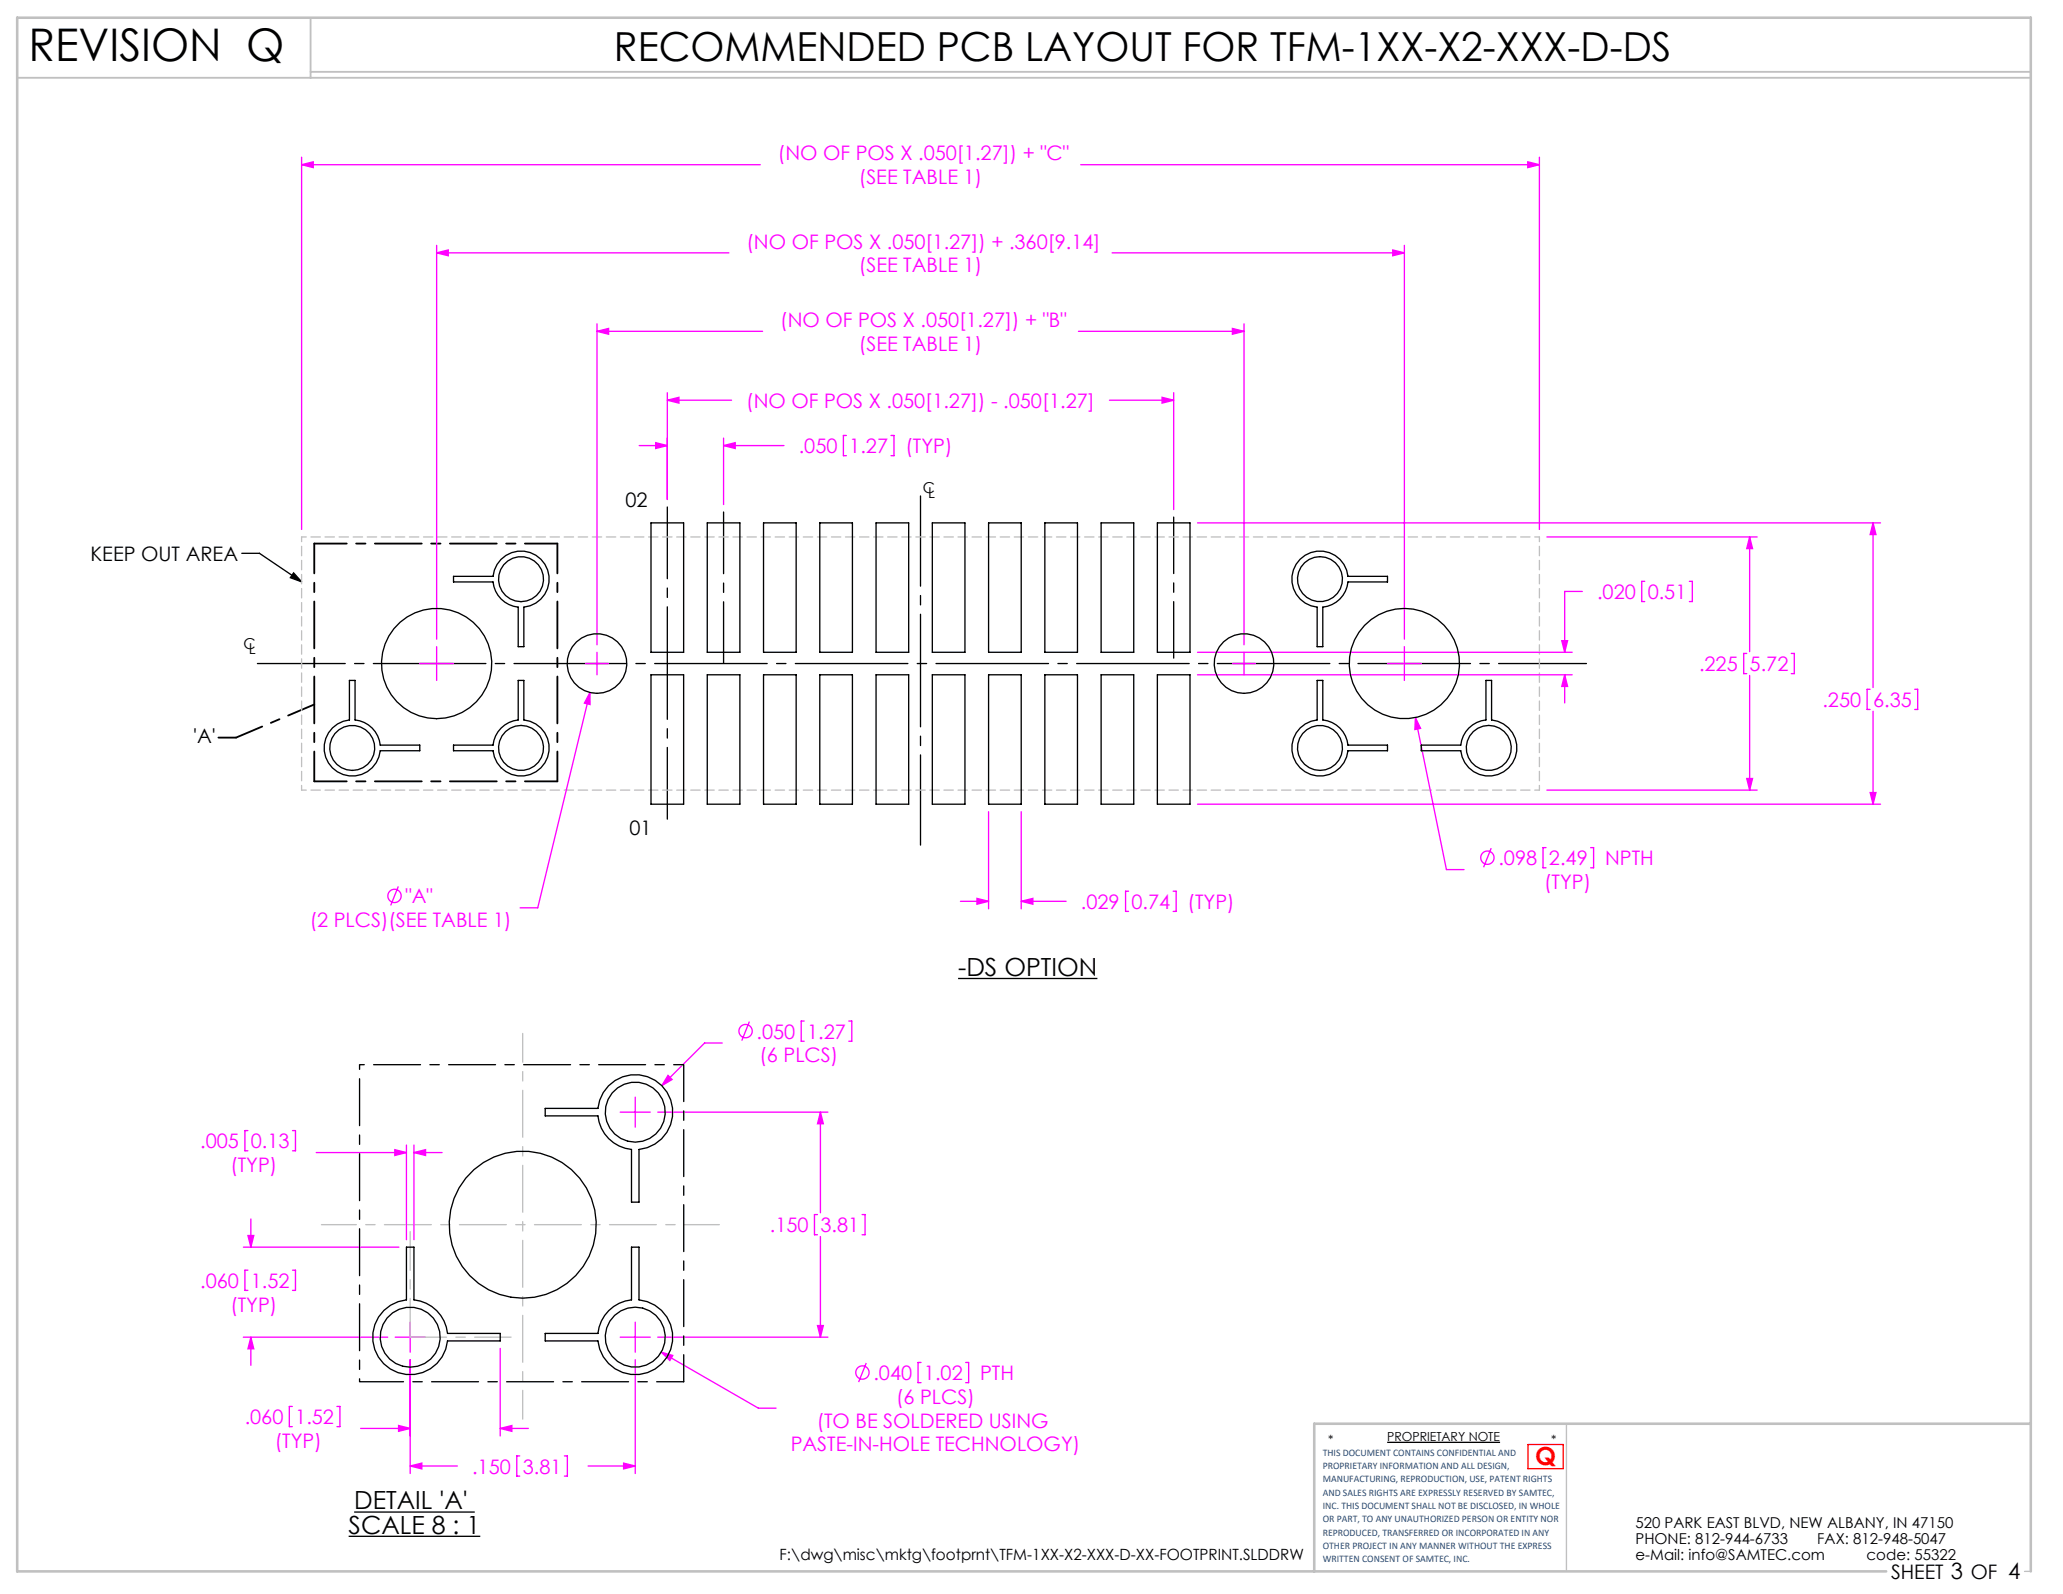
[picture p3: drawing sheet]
<svg xmlns="http://www.w3.org/2000/svg" width="279mm" height="216mm" viewBox="0 0 279 216" stroke-linecap="round" stroke-linejoin="round" font-family="sans-serif">
<path d="M32.7 74.9h2.4l5.7 3.9M39.8 77.6l1 1.2-1.5-.6zM129.8 132.5h18.8M187.9 195.4h15.3M47.2 208.1h17.8M48 204.8h16.3" fill="none" stroke="#000" stroke-width=".18"/>
<path d="M212.2 192.8v20M274.2 212.8h.8" fill="none" stroke="#c0c0c0" stroke-width=".18"/>
<path d="M2.3 10.5h272.7M42.1 2.4v8.1M42.1 9.7h232.9" fill="none" stroke="#c0c0c0" stroke-width=".25"/>
<path d="M275 192.8h-97v20M255.5 212.8h-253.2v-210.4h272.7v210.4" fill="none" stroke="#c0c0c0" stroke-width=".35"/>
<g fill="none" stroke="#f0f" stroke-width=".18">
<path d="M40.8 22.3l1.6-.4v.8zM40.8 21.3v50.4M40.8 22.3h62.2M59.1 34.2l1.6-.3v.7zM59.1 33.2v53.4M59.1 34.2h39.6M146.4 22.3h62.1M150.6 34.2h39.6M188.6 33.9l1.6 .3-1.6 .4zM190.2 33.2v53.4M206.9 21.9l1.6 .4-1.6 .4zM208.5 21.3v50.4"/>
<path d="M80.9 44.9l1.5-.4v.8zM80.9 43.9v43.4M80.9 44.9h22.4M88.8 60l1.6 .4-1.6 .3zM90.4 54.2l1.6-.4v.8zM90.4 53.2v14.5M90.4 54.2h8.7M98 59.3v9M114.6 59h-.4v2.7h.4M120.7 59h.4v2.7h-.4M146.1 44.9h22.4M150.3 54.2h8.7"/>
<path d="M157.4 53.8l1.6 .4-1.6 .4zM159 53.2v15.8M166.9 44.5l1.6 .4-1.6 .4zM168.5 43.9v43.4M86.6 60.4h3.8M98 60.4l1.6-.4v.7zM98 60.4h8.2M162.2 70.8h92.5M209.5 72.7h28.5M222.7 78.7h-.4v2.8h.4M228.8 78.7h.4v2.8h-.4M237 72.7l.4 1.6h-.8z"/>
<path d="M237 72.7v15.6M253.7 70.8l.4 1.6h-.8zM253.7 70.8v22.3M56.8 89.9h4.6M59.1 87.6v4.6M79.3 89.9h3.1M79.9 93.8v1.6l-.8-.2zM79.9 93.8l-7.1 29.2h-2.4M80.9 88.3v3.1M162.2 88.3h50.7M162.2 91.4h50.7M167 89.9h3"/>
<path d="M168.5 88.3v3.1M187.9 89.9h4.6M190.2 87.6v4.6M191.7 97.2l.7 1.5-.8 .1zM191.7 97.2l4.2 20.6h2.4M211.5 86.8h.8l-.4 1.5zM211.9 91.4l.4 1.6h-.8zM211.9 91.4v3.8M214.3 80.1h-2.4v8.2M236.6 88.5h-.4v2.7h.4M237 91.5v15.5M242.6 88.5h.4v2.7h-.4"/>
<path d="M253.3 93.4h-.4v2.7h.4M253.7 96.3v12.6M259.3 93.4h.4v2.7h-.4M133.9 109.9v13.2M138.3 109.9v13.2M162.2 108.9h92.5M202 114.9l-1.1 2.6M209.4 114.8h-.4v2.7h.4M209.5 107h28.5M215.4 114.8h.4v2.7h-.4M236.6 105.4h.8l-.4 1.6zM253.3 107.3h.8l-.4 1.6z"/>
<path d="M53.9 120.1l-1 2.5M101.5 138.4l-1 2.5M108.9 138.3h-.4v2.7h.4M115 138.3h.4v2.7h-.4M130.1 122.1h3.8M132.3 121.7l1.6 .4-1.6 .4zM138.3 122.1l1.6-.4v.8zM138.3 122.1h6.1M152.8 120.7h-.4v2.7h.4M158.9 120.7h.4v2.7h-.4M33.6 153.1h-.4v2.8h.4M39.6 153.1h.4v2.8h-.4"/>
<path d="M42.8 156.1h12.2M53.5 155.7l1.5 .4-1.5 .4zM55 155.1v12.8M56.1 156.1l1.5-.4v.8zM56.1 155.1v12.8M56.1 156.1h3.8M84 150.6h4.1M86 148.6v4.1M89.1 150.6h23M90.5 145.7l.5 .5-1.4 .8zM97.8 141.3h-2.4l-5.8 5.7M111.1 150.6l.4 1.6h-.8z"/>
<path d="M111.1 150.6v13.7M33 168.9h21M33.6 172h-.4v2.8h.4M33.6 167.3h.8l-.4 1.6zM34 165.1v3.8M39.6 172h.4v2.8h-.4M55.6 179.1v4M86 179.1v4M110.7 164.5h-.4v2.7h.4M110.7 179.5h.8l-.4 1.6zM111.1 167.5v13.6M116.8 164.5h.4v2.7h-.4"/>
<path d="M33 181.1h19.5M34 181.1l.4 1.6h-.8zM34 181.1v3.8M39.6 190.5h-.4v2.7h.4M45.6 190.5h.4v2.7h-.4M48.8 193.5h6.8M53.5 181.1h4.1M54 193.1l1.6 .4-1.6 .4zM55.6 198.6l1.5-.4v.8zM55.6 184.2v15.4M55.6 198.6h6.3M67.7 193.5l1.6-.4v.8z"/>
<path d="M67.7 182.6v11.9M67.7 193.5h3.9M70.4 197.2h-.4v2.7h.4M76.4 197.2h.4v2.7h-.4M79.6 198.6h6.4M84 181.1h4.1M84.5 198.2l1.5 .4-1.5 .4zM86 184.2v15.4M89.1 181.1h23M89.6 183.1l1.5 .5-.4 .7zM89.6 183.1l13.1 7.6h2.4M117.3 184.6l-1 2.6"/>
<path d="M124.7 184.5h-.4v2.8h.4M130.8 184.5h.4v2.8h-.4"/>
<circle cx="201.4" cy="116.2" r=".9"/>
<circle cx="53.4" cy="121.3" r=".9"/>
<circle cx="101" cy="139.7" r=".9"/>
<circle cx="116.8" cy="185.9" r=".9"/>
</g>
<path d="M90.4 111v-42.3" fill="none" stroke="#000" stroke-width=".18" stroke-dasharray="15.2 1.3 1.3 1.3" stroke-dashoffset="5.5"/>
<path d="M98 89.9v-20.5" fill="none" stroke="#000" stroke-width=".18" stroke-dasharray="15.2 1.3 1.3 1.3" stroke-dashoffset="6.9"/>
<path d="M159 89.1v-19.1" fill="none" stroke="#000" stroke-width=".18" stroke-dasharray="15.2 1.3 1.3 1.3" stroke-dashoffset="7.6"/>
<path d="M124.7 114.5v-47.3" fill="none" stroke="#000" stroke-width=".18" stroke-dasharray="15.2 1.3 1.3 1.3" stroke-dashoffset="3"/>
<path d="M34.9 89.9h180" fill="none" stroke="#000" stroke-width=".18" stroke-dasharray="15.2 1.3 1.3 1.3" stroke-dashoffset="3.3"/>
<path d="M42.6 73.6v32.2M75.5 73.6v32.2" fill="none" stroke="#000" stroke-width=".25" stroke-dasharray="6.3 1.3 1.3 1.3" stroke-dashoffset="2.3"/>
<path d="M42.6 73.6h32.9M42.6 105.8h32.9" fill="none" stroke="#000" stroke-width=".25" stroke-dasharray="6.3 1.3 1.3 1.3" stroke-dashoffset="2"/>
<path d="M29.6 99.9h2.4" fill="none" stroke="#000" stroke-width=".25" stroke-dasharray="6.3 1.3 1.3 1.3"/>
<path d="M32 99.9l10.6-4.5" fill="none" stroke="#000" stroke-width=".25" stroke-dasharray="6.3 1.3 1.3 1.3" stroke-dashoffset="2.5"/>
<path d="M206.9 195.7h4.8v3.2h-4.8z" fill="none" stroke="#f00" stroke-width=".18"/>
<path d="M55.6 181.1v-14.3" fill="none" stroke="#c0c0c0" stroke-width=".18" stroke-dasharray="15.2 1.3 1.3 1.3" stroke-dashoffset="10"/>
<path d="M55.6 181.1h13.6" fill="none" stroke="#c0c0c0" stroke-width=".18" stroke-dasharray="15.2 1.3 1.3 1.3" stroke-dashoffset="10.3"/>
<path d="M43.5 165.9h53.9" fill="none" stroke="#c0c0c0" stroke-width=".18" stroke-dasharray="6.3 1.3 1.3 1.3" stroke-dashoffset="1.6"/>
<path d="M70.8 140v52.2" fill="none" stroke="#c0c0c0" stroke-width=".18" stroke-dasharray="6.3 1.3 1.3 1.3" stroke-dashoffset="2.5"/>
<path d="M40.8 72.7h167.7M40.8 72.7v34.3M208.5 72.7v34.3M40.8 107h167.7" fill="none" stroke="#c0c0c0" stroke-width=".18" stroke-dasharray="1.3 .6" stroke-dashoffset=".6"/>
<path d="M39.8 77.6l1 1.2-1.5-.6z" fill="#000"/>
<g fill="#f0f">
<path d="M40.8 22.3l1.6-.4v.8zM206.9 21.9l1.6 .4-1.6 .4zM236.6 105.4h.8l-.4 1.6zM237 72.7l.4 1.6h-.8z"/>
<path d="M59.1 34.2l1.6-.3v.7zM188.6 33.9l1.6 .3-1.6 .4zM80.9 44.9l1.5-.4v.8zM166.9 44.5l1.6 .4-1.6 .4zM90.4 54.2l1.6-.4v.8zM157.4 53.8l1.6 .4-1.6 .4zM253.3 107.3h.8l-.4 1.6zM253.7 70.8l.4 1.6h-.8zM191.7 97.2l-.1 1.6 .8-.1zM88.8 60l1.6 .4-1.6 .3zM98 60.4l1.6-.4v.7zM79.9 93.8l-.8 1.4 .8 .2zM132.3 121.7l1.6 .4-1.6 .4zM138.3 122.1l1.6-.4v.8zM211.5 86.8h.8l-.4 1.5zM211.9 91.4l.4 1.6h-.8zM111.1 150.6l.4 1.6h-.8zM110.7 179.5h.8l-.4 1.6zM90.5 145.7l-.9 1.3 1.4-.8zM89.6 183.1l1.1 1.2 .4-.7zM55.6 198.6l1.5-.4v.8zM84.5 198.2l1.5 .4-1.5 .4zM67.7 193.5l1.6-.4v.8zM54 193.1l1.6 .4-1.6 .4zM53.5 155.7l1.5 .4-1.5 .4zM56.1 156.1l1.5-.4v.8zM34 181.1l.4 1.6h-.8zM33.6 167.3h.8l-.4 1.6z"/>
</g>
<g fill="none" stroke="#000" stroke-width=".18">
<path d="M61.4 78.1h5.4a3.8 3.8 0 0 1 3.9-3.5 3.8 3.8 0 0 1 3.7 3.7 3.8 3.8 0 0 1-3.5 3.9v5.4h-.7v-5.4a3.8 3.8 0 0 1-3.4-3.4h-5.4zM88.2 70.8h4.4v17.5h-4.4zM95.8 70.8h4.4v17.5h-4.4zM103.4 70.8h4.4v17.5h-4.4zM111 70.8h4.4v17.5h-4.4zM118.6 70.8h4.5v17.5h-4.5zM126.3 70.8h4.4v17.5h-4.4zM133.9 70.8h4.4v17.5h-4.4zM141.5 70.8h4.4v17.5h-4.4zM149.1 70.8h4.4v17.5h-4.4zM156.7 70.8h4.5v17.5h-4.5zM176.1 75.7a3.8 3.8 0 0 1 3.9-.8 3.8 3.8 0 0 1 2.6 3.2h5.3v.7h-5.3a3.8 3.8 0 0 1-3.4 3.4v5.4h-.8v-5.4a3.8 3.8 0 0 1-3.2-2.5 3.8 3.8 0 0 1 .9-4z"/>
<path d="M47.3 92.2h.8v5.3a3.8 3.8 0 0 1 3.4 3.4h5.3v.8h-5.3a3.8 3.8 0 0 1-3.9 3.4 3.8 3.8 0 0 1-3.7-3.7 3.8 3.8 0 0 1 3.4-3.9zM70.2 92.2h.7v5.3a3.8 3.8 0 0 1 3.5 3.9 3.8 3.8 0 0 1-3.7 3.7 3.8 3.8 0 0 1-3.9-3.4h-5.4v-.8h5.4a3.8 3.8 0 0 1 3.4-3.4zM88.2 91.4h4.4v17.5h-4.4zM95.8 91.4h4.4v17.5h-4.4zM103.4 91.4h4.4v17.5h-4.4zM111 91.4h4.4v17.5h-4.4zM118.6 91.4h4.5v17.5h-4.5zM126.3 91.4h4.4v17.5h-4.4zM133.9 91.4h4.4v17.5h-4.4zM141.5 91.4h4.4v17.5h-4.4zM149.1 91.4h4.4v17.5h-4.4zM156.7 91.4h4.5v17.5h-4.5z"/>
<path d="M178.4 92.2h.8v5.3a3.8 3.8 0 0 1 3.4 3.4h5.3v.8h-5.3a3.8 3.8 0 0 1-4 3.4 3.8 3.8 0 0 1-3.6-3.7 3.8 3.8 0 0 1 3.4-3.9zM201.2 92.2h.8v5.3a3.8 3.8 0 0 1 3.4 3.9 3.8 3.8 0 0 1-3.6 3.7 3.8 3.8 0 0 1-4-3.4h-5.3v-.8h5.3a3.8 3.8 0 0 1 3.4-3.4zM73.8 150.1h7.2a5.1 5.1 0 0 1 5.2-4.5 5.1 5.1 0 0 1 4.9 4.9 5.1 5.1 0 0 1-4.6 5.2v7.1h-1v-7.1a5.1 5.1 0 0 1-4.5-4.6h-7.2zM55 168.9h1.1v7.2a5.1 5.1 0 0 1 4.5 4.5h7.1v1h-7.1a5.1 5.1 0 0 1-5.2 4.6 5.1 5.1 0 0 1-4.9-4.9 5.1 5.1 0 0 1 4.5-5.2zM85.5 168.9h1v7.2a5.1 5.1 0 0 1 4.6 5.2 5.1 5.1 0 0 1-4.9 4.9 5.1 5.1 0 0 1-5.2-4.6h-7.2v-1h7.2a5.1 5.1 0 0 1 4.5-4.5z"/>
<circle cx="70.6" cy="78.4" r="3"/>
<circle cx="178.8" cy="78.4" r="3"/>
<circle cx="59.1" cy="89.9" r="7.5"/>
<circle cx="80.9" cy="89.9" r="4"/>
<circle cx="168.5" cy="89.9" r="4"/>
<circle cx="190.2" cy="89.9" r="7.5"/>
<circle cx="47.7" cy="101.3" r="3"/>
<circle cx="70.6" cy="101.3" r="3"/>
<circle cx="178.8" cy="101.3" r="3"/>
<circle cx="201.6" cy="101.3" r="3"/>
<circle cx="86" cy="150.6" r="4.1"/>
<circle cx="70.8" cy="165.9" r="10"/>
<circle cx="55.6" cy="181.1" r="4.1"/>
<circle cx="86" cy="181.1" r="4.1"/>
</g>
<path d="M92.6 187.2v-43h-43.9v43h43.9" fill="none" stroke="#000" stroke-width=".18" stroke-dasharray="6.3 1.3 1.3 1.3" stroke-dashoffset="2.7"/>
<text font-size="6.1" x="3.8" y="8.2">REVISION Q</text>
<text font-size="5.4" x="83.1" y="8.2">RECOMMENDED PCB LAYOUT FOR TFM-1XX-X2-XXX-D-DS</text>
<g font-size="3.4">
<text x="129.8" y="132.2">-DS OPTION</text>
<text x="47.2" y="207.7">SCALE 8 : 1</text>
<text x="48" y="204.4">DETAIL 'A'</text>
</g>
<text font-size="3.4" fill="#f00" x="207.9" y="198.5">Q</text>
<g font-size="2.7" fill="#f0f">
<text x="105.4" y="21.7">(NO OF POS X .050[1.27]) + &quot;C&quot;</text>
<text x="116.3" y="24.9">(SEE TABLE 1)</text>
<text x="101.1" y="33.7">(NO OF POS X .050[1.27]) + .360[9.14]</text>
<text x="116.3" y="36.9">(SEE TABLE 1)</text>
<text x="105.7" y="44.3">(NO OF POS X .050[1.27]) + &quot;B&quot;</text>
<text x="116.3" y="47.5">(SEE TABLE 1)</text>
<text x="101.1" y="55.2">(NO OF POS X .050[1.27]) - .050[1.27]</text>
<text x="108.2" y="61.4">.050</text>
<text x="115" y="61.4">1.27</text>
<text x="122.6" y="61.4">(TYP)</text>
<text x="216.3" y="81.1">.020</text>
<text x="223.2" y="81.1">0.51</text>
<text x="230.1" y="90.9">.225</text>
<text x="237" y="90.9">5.72</text>
<text x="246.8" y="95.7">.250</text>
<text x="253.7" y="95.7">6.35</text>
<text x="202.9" y="117.2">.098</text>
<text x="209.8" y="117.2">2.49</text>
<text x="217.4" y="117.2">NPTH</text>
<text x="42" y="125.6">(2 PLCS)(SEE TABLE 1)</text>
<text x="54.9" y="122.4">&quot;A&quot;</text>
<text x="146.4" y="123.1">.029</text>
<text x="153.2" y="123.1">0.74</text>
<text x="160.8" y="123.1">(TYP)</text>
<text x="209.1" y="120.4">(TYP)</text>
<text x="102.5" y="140.7">.050</text>
<text x="102.9" y="143.9">(6 PLCS)</text>
<text x="109.3" y="140.7">1.27</text>
<text x="27.1" y="155.5">.005</text>
<text x="34" y="155.5">0.13</text>
<text x="31.2" y="158.7">(TYP)</text>
<text x="104.3" y="166.9">.150</text>
<text x="111.1" y="166.9">3.81</text>
<text x="27.1" y="174.4">.060</text>
<text x="31.2" y="177.7">(TYP)</text>
<text x="34" y="174.4">1.52</text>
<text x="118.3" y="186.9">.040</text>
<text x="121.4" y="190.1">(6 PLCS)</text>
<text x="125.1" y="186.9">1.02</text>
<text x="132.7" y="186.9">PTH</text>
<text x="33.1" y="192.9">.060</text>
<text x="37.2" y="196.1">(TYP)</text>
<text x="40" y="192.9">1.52</text>
<text x="107.1" y="196.6">PASTE-IN-HOLE TECHNOLOGY)</text>
<text x="110.6" y="193.4">(TO BE SOLDERED USING</text>
<text x="63.9" y="199.6">.150</text>
<text x="70.8" y="199.6">3.81</text>
</g>
<g font-size="2.7">
<text x="84.7" y="68.6">02</text>
<text x="12.3" y="76">KEEP OUT AREA</text>
<text x="26.2" y="100.7">'A'</text>
<text x="85.2" y="113">01</text>
<text x="256.1" y="213.9">SHEET 3 OF 4</text>
</g>
<text font-size="2.1" x="105.6" y="211.3">F:\dwg\misc\mktg\footprnt\TFM-1XX-X2-XXX-D-XX-FOOTPRINT.SLDDRW</text>
<g font-size="2">
<text x="125" y="66.8">C</text>
<text x="125.7" y="67.4">L</text>
<text x="33" y="88">C</text>
<text x="33.7" y="88.5">L</text>
<text x="221.5" y="207">520 PARK EAST BLVD, NEW ALBANY, IN 47150</text>
<text x="221.5" y="209.2">PHONE: 812-944-6733</text>
<text x="246.1" y="209.2">FAX: 812-948-5047</text>
<text x="221.5" y="211.3">e-Mail: info@SAMTEC.com</text>
<text x="252.8" y="211.3">code: 55322</text>
</g>
<g font-size="1.7">
<text x="179.9" y="195.6">*</text>
<text x="187.9" y="195.2">PROPRIETARY NOTE</text>
<text x="210.1" y="195.6">*</text>
</g>
<g font-size="1.4" fill="#1f497d">
<text x="179.1" y="197.2">THIS DOCUMENT CONTAINS CONFIDENTIAL AND</text>
<text x="179.1" y="199">PROPRIETARY INFORMATION AND ALL DESIGN,</text>
<text x="179.1" y="200.8">MANUFACTURING, REPRODUCTION, USE, PATENT RIGHTS</text>
<text x="179.1" y="202.6">AND SALES RIGHTS ARE EXPRESSLY RESERVED BY SAMTEC,</text>
<text x="179.1" y="204.4">INC. THIS DOCUMENT SHALL NOT BE DISCLOSED, IN WHOLE</text>
<text x="179.1" y="206.2">OR PART, TO ANY UNAUTHORIZED PERSON OR ENTITY NOR</text>
<text x="179.1" y="208">REPRODUCED, TRANSFERRED OR INCORPORATED IN ANY</text>
<text x="179.1" y="209.8">OTHER PROJECT IN ANY MANNER WITHOUT THE EXPRESS</text>
<text x="179.1" y="211.6">WRITTEN CONSENT OF SAMTEC, INC.</text>
</g>
</svg>
